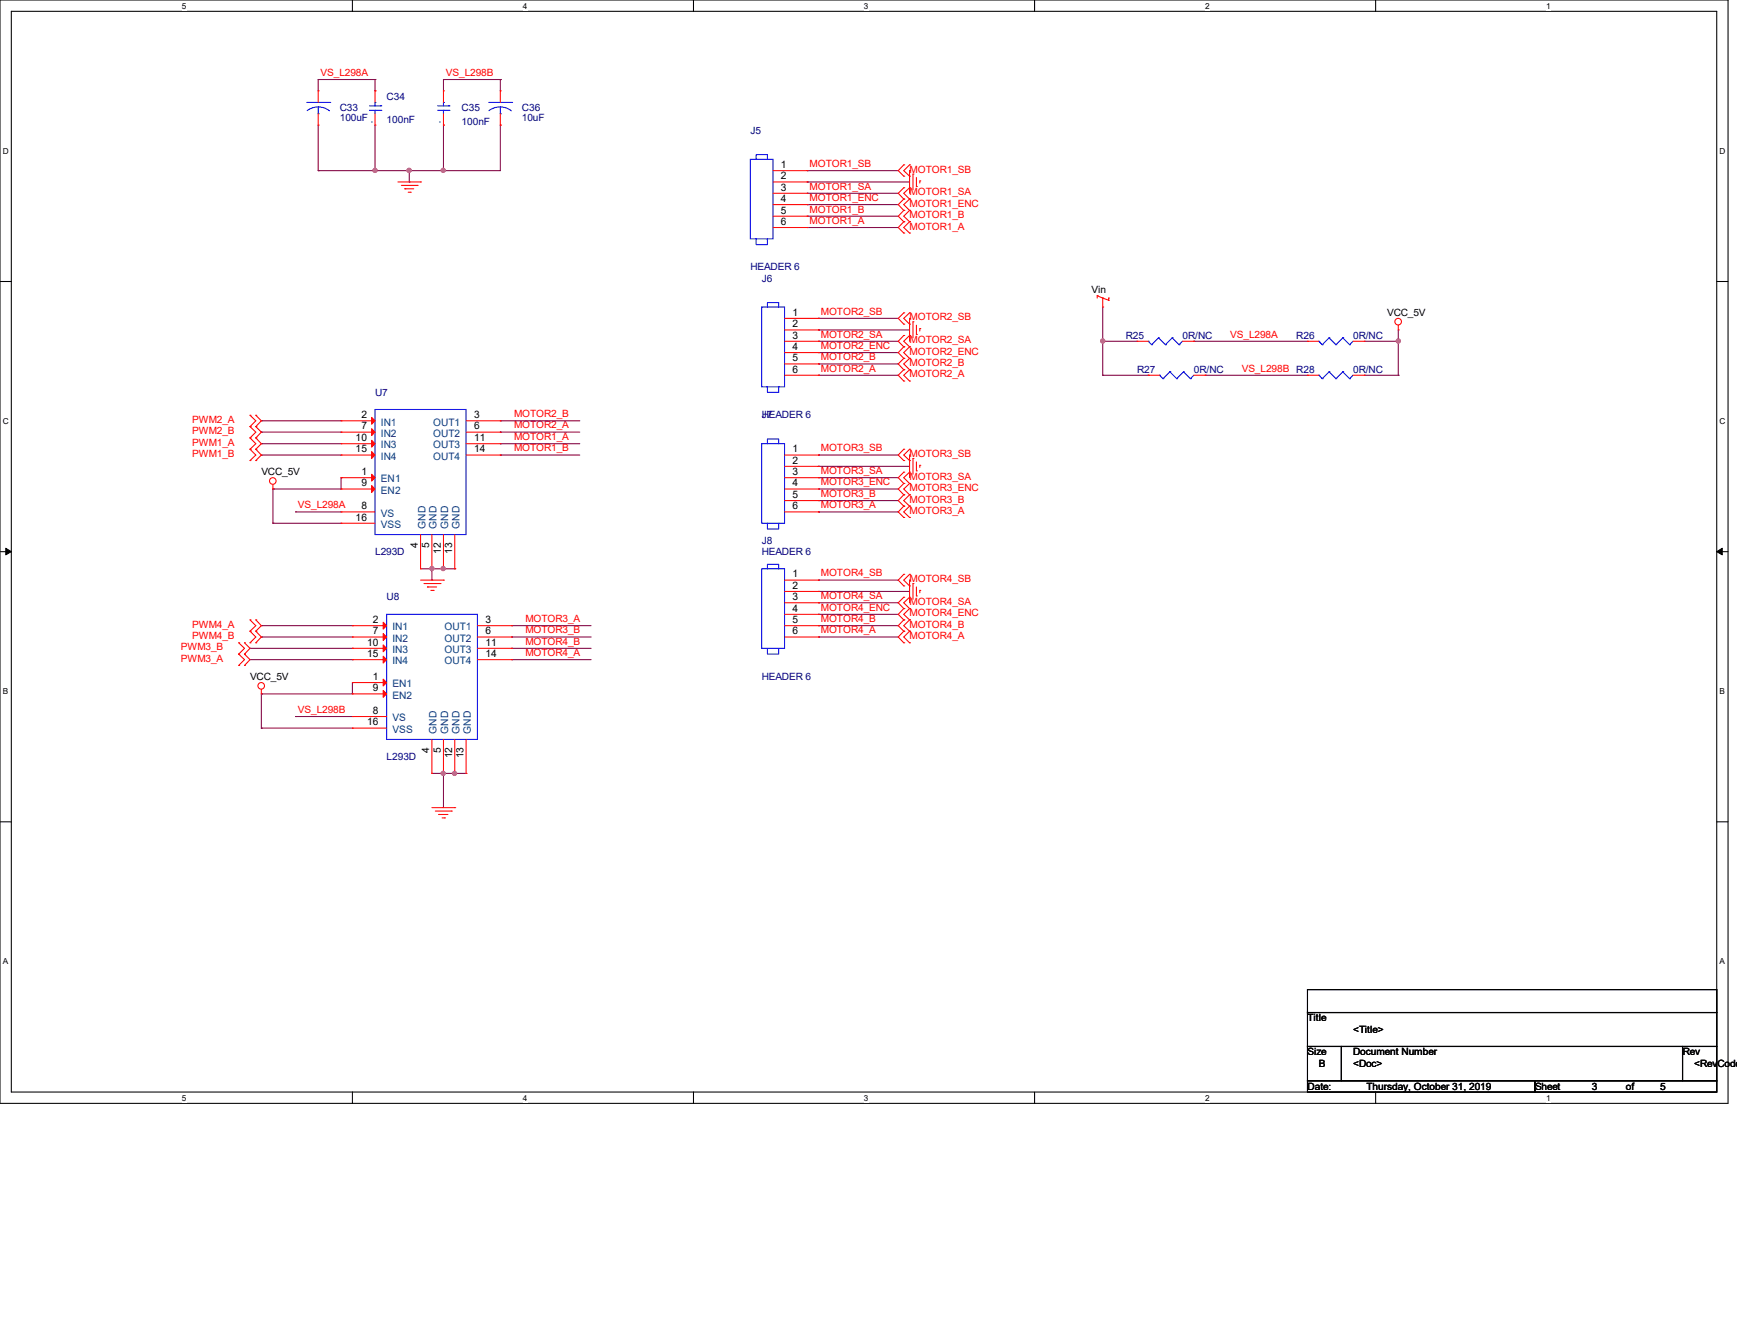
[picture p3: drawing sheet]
<svg xmlns="http://www.w3.org/2000/svg" width="279mm" height="216mm" viewBox="0 0 279 216" stroke-linecap="round" stroke-linejoin="round" font-family="sans-serif">
<path d="M0 0h278v177.4h-278zM1.8 1.8h274.3v173.8h-274.3z" fill="none" stroke="#000" stroke-width=".17"/>
<g fill="#fff">
<path d="M29.3 .2h.7v1.5h-.7z"/>
<path d="M29.3 175.8h.7v1.4h-.7z"/>
</g>
<path d="M56.7 0v1.8M56.7 175.6v1.8" fill="none" stroke="#000" stroke-width=".17"/>
<g fill="#fff">
<path d="M84.1 .2h.7v1.5h-.7z"/>
<path d="M84.1 175.8h.7v1.4h-.7z"/>
</g>
<path d="M111.5 0v1.8M111.5 175.6v1.8" fill="none" stroke="#000" stroke-width=".17"/>
<g fill="#fff">
<path d="M139 .2h.7v1.5h-.7z"/>
<path d="M139 175.8h.7v1.4h-.7z"/>
</g>
<path d="M166.4 0v1.8M166.4 175.6v1.8" fill="none" stroke="#000" stroke-width=".17"/>
<g fill="#fff">
<path d="M193.8 .2h.8v1.5h-.8z"/>
<path d="M193.8 175.8h.8v1.4h-.8z"/>
</g>
<path d="M221.3 0v1.8M221.3 175.6v1.8" fill="none" stroke="#000" stroke-width=".17"/>
<g fill="#fff">
<path d="M248.7 .2h.7v1.5h-.7z"/>
<path d="M248.7 175.8h.7v1.4h-.7z"/>
<path d="M.5 23.5h.9v1.5h-.9z"/>
<path d="M276.6 23.5h.9v1.5h-.9z"/>
<path d="M.5 67h.9v1.5h-.9z"/>
<path d="M276.6 67h.9v1.5h-.9z"/>
</g>
<path d="M0 45.3h1.8M276.1 45.3h1.9" fill="none" stroke="#000" stroke-width=".17"/>
<g fill="#fff">
<path d="M.5 110.4h.8v1.5h-.8z"/>
<path d="M276.6 110.4h.9v1.5h-.9z"/>
</g>
<path d="M0 88.7h1.8M276.1 88.7h1.9" fill="none" stroke="#000" stroke-width=".17"/>
<path d="M.9 88.1l.9 .6-.9 .5zM276.1 88.7l.9-.6v1.1z" fill="#000" stroke="#000" stroke-width=".16"/>
<g fill="#fff">
<path d="M.5 153.8h.8v1.5h-.8z"/>
<path d="M276.6 153.8h.9v1.5h-.9z"/>
</g>
<path d="M0 132.1h1.8M276.1 132.1h1.9M210.3 159.1h65.8v3.7h-65.8zM210.3 162.8h65.8v5.4h-65.8zM210.3 168.2h5.5v5.5h-5.5zM210.3 173.7h36.6v1.9h-36.6zM215.8 168.2h54.8v5.5h-54.8zM246.9 173.7h29.2v1.9h-29.2zM270.6 168.2h5.5v5.5h-5.5z" fill="none" stroke="#000" stroke-width=".17"/>
<g fill="none" stroke="#800040" stroke-width=".17">
<path d="M51.2 12.8h.1M51.2 12.8v1.8M51.2 12.8h9.1M60.3 12.8h.1M60.3 14.6h.1M60.3 12.8v1.8M71.3 12.8h.1M71.3 12.8v1.8M71.3 12.8h9.2M80.5 12.8h.1M80.5 12.8v1.8M51.2 27.4h.1"/>
<path d="M51.2 20.1v7.3M60.3 27.4h.1M60.3 20.1v7.3M65.8 29.3h.1M65.8 27.4h.1M65.8 27.4v1.9M71.3 20.1h.1M71.3 27.4h.1M71.3 20.1v7.3M80.5 20.1h.1M80.5 20.1v7.3h-29.3M129.8 34.8h.1"/>
<path d="M129.8 36.6h.1M129.8 32.9h.1M129.8 31.1h.1M129.8 27.4h.1M129.8 29.3h.1M129.8 34.8h14.7M129.8 36.6h14.7M129.8 32.9h14.7M129.8 31.1h14.7M129.8 27.4h14.7M129.8 29.3h16.5M131.7 58.5h.1"/>
<path d="M131.7 56.7h.1M131.7 54.9h.1M131.7 51.2h.1M131.7 53h.1M131.7 58.5h12.8M131.7 56.7h12.8M131.7 54.9h12.8M131.7 51.2h12.8M131.7 53h14.6M177.4 54.9h.1M177.4 54.9h5.5M177.4 49.4v10.9"/>
<path d="M192 54.9h.1M192 54.9h18.3M219.5 54.9h5.4M224.9 54.9h.1M224.9 53v7.3M42 67.6h.1M42 69.5h.1M42 71.3h.1M42 73.2h.1M42 67.6h12.9M42 69.5h12.9M42 71.3h12.9"/>
<path d="M42 73.2h12.9M43.9 78.6h.1M43.9 78.6v5.5M54.9 76.8h.1M54.9 76.8v1.8h-11M80.5 73.2h.1M80.5 71.3h.1M80.5 69.5h.1M80.5 67.6h.1M80.5 67.6h12.8M80.5 69.5h12.8M80.5 71.3h12.8"/>
<path d="M80.5 73.2h12.8M131.7 60.3h.1M131.7 78.6h.1M131.7 76.8h.1M131.7 73.2h.1M131.7 75h.1M131.7 73.2h12.8M131.7 60.3h12.8M131.7 78.6h12.8M131.7 76.8h12.8M131.7 75h14.6M177.4 60.3h.1"/>
<path d="M177.4 60.3h7.3M184.7 60.3h.1M193.8 60.3h.1M193.8 60.3h16.5M219.5 60.3h.1M219.5 60.3h5.4M224.9 60.3h.1M43.9 84.1h.1M43.9 84.1h11M47.5 82.3h.1M47.5 82.3h7.4M67.6 91.4h5.6"/>
<path d="M69.5 91.4h.1M69.5 93.3h.1M69.5 91.4v1.9M71.3 91.4h.1M73.2 91.4h.1M131.7 80.5h.1M131.7 82.3h.1M131.7 98.8h.1M131.7 96.9h.1M131.7 93.3h.1M131.7 95.1h.1M131.7 80.5h12.8"/>
<path d="M131.7 82.3h12.8M131.7 98.8h12.8M131.7 96.9h12.8M131.7 93.3h12.8M131.7 95.1h14.6M40.2 104.2h16.5M40.2 106h16.5M42 100.6h.1M42 102.4h.1M42 111.5h.1M42 117.1h.1M42 100.6h14.7"/>
<path d="M42 102.4h14.7M42 117.1h14.7M42 111.5v5.6M47.5 115.2h.1M47.5 115.2h9.2M56.7 104.2h.1M56.7 106h.1M56.7 109.7h.1M56.7 109.7v1.8h-14.7M82.3 104.2h.1M82.3 106h.1M82.3 102.4h.1"/>
<path d="M82.3 100.6h.1M82.3 100.6h12.8M82.3 102.4h12.8M82.3 104.2h12.8M82.3 106h12.8M131.7 100.6h.1M131.7 102.4h.1M131.7 100.6h12.8M131.7 102.4h12.8M69.5 124.3h.1M69.5 124.3h5.5M71.3 124.3h.1"/>
<path d="M71.3 124.3v5.5M73.2 124.3h.1"/>
</g>
<g fill="#f0f" stroke="#f0f" stroke-width=".17">
<circle cx="69.5" cy="91.4" r=".34"/>
<circle cx="71.3" cy="91.4" r=".34"/>
<circle cx="71.3" cy="124.3" r=".34"/>
<circle cx="73.1" cy="124.3" r=".34"/>
<circle cx="224.9" cy="54.8" r=".34"/>
<circle cx="177.4" cy="54.8" r=".34"/>
<circle cx="60.3" cy="27.4" r=".34"/>
<circle cx="65.8" cy="27.4" r=".35"/>
<circle cx="71.3" cy="27.4" r=".34"/>
</g>
<g fill="none" stroke="#f00" stroke-width=".17">
<path d="M51.2 14.6h.1M51.2 14.6v1.9M51.2 18.3v1.8M60.3 14.6h.1M60.3 14.6v1.9M60.3 18.3v1.8M71.3 14.6h.1M71.3 14.6v1.9M71.3 18.3v1.8M80.5 14.6h.1M80.5 14.6v1.9M80.5 18.3v1.8"/>
<path d="M51.2 20.1h.1M60.3 20.1h.1M64 29.3h3.6M64.6 29.8h2.5M65.1 30.4h.1M65.1 30.4h1.4M65.7 30.9h.3M66 30.9h.1M67.1 29.8h.1M67.6 29.3h.1M71.3 20.1h.1M80.5 20.1h.1"/>
<path d="M124.3 29.3h5.5M124.3 27.4h5.5M124.3 31.1h5.5M124.3 32.9h5.5M124.3 34.8h5.5M124.3 36.6h5.5M129.8 27.4h.1M129.8 29.3h.1M129.8 31.1h.1M129.8 32.9h.1M129.8 34.8h.1M129.8 36.6h.1"/>
<path d="M145.4 26.5h.1M145.4 28.3h.1M145.4 30.2h.1M145.4 32h.1M145.4 33.8h.1M145.4 35.6h.1M145.4 37.5h.1M145.4 26.5l-.9 .9 .9 .9M145.4 30.2l-.9 .9 .9 .9M145.4 32l-.9 .9 .9 .9M145.4 33.8l-.9 1 .9 .8M145.4 35.6l-.9 1 .9 .9"/>
<path d="M146.3 27.4h.1M146.3 28.3h.1M146.3 26.5h.1M146.3 32h.1M146.3 30.2h.1M146.3 33.8h.1M146.3 35.6h.1M146.3 37.5h.1M146.3 27.4v3.7M146.3 26.5l-.9 .9 .9 .9M146.3 30.2l-.9 .9 .9 .9M146.3 32l-.9 .9 .9 .9"/>
<path d="M146.3 33.8l-.9 1 .9 .8M146.3 35.6l-.9 1 .9 .9M146.9 28h.1M146.9 28v2.5M147.4 30h.1M147.4 28.5v1.5M148 29.1h.1M148 29.1v.3M126.2 51.2h5.5M126.2 53h5.5M126.2 54.9h5.5M126.2 56.7h5.5"/>
<path d="M126.2 58.5h5.5M131.7 51.2h.1M131.7 53h.1M131.7 54.9h.1M131.7 56.7h.1M131.7 58.5h.1M145.4 53.9h.1M145.4 55.8h.1M145.4 57.6h.1M145.4 59.4h.1M145.4 50.3h.1M145.4 52.1h.1"/>
<path d="M145.4 53.9l-.9 1 .9 .9M145.4 55.8l-.9 .9 .9 .9M145.4 57.6l-.9 .9 .9 .9M145.4 59.4l-.9 .9 .9 1M145.4 50.3l-.9 .9 .9 .9M146.3 51.2h.1M146.3 55.8h.1M146.3 53.9h.1M146.3 57.6h.1M146.3 59.4h.1M146.3 52.1h.1M146.3 50.3h.1"/>
<path d="M146.3 51.2v3.7M146.3 53.9l-.9 1 .9 .9M146.3 55.8l-.9 .9 .9 .9M146.3 57.6l-.9 .9 .9 .9M146.3 59.4l-.9 .9 .9 1M146.3 50.3l-.9 .9 .9 .9M146.9 51.7h.1M146.9 51.7v2.6M147.4 53.8h.1M147.4 52.3v1.5M148 52.8h.1M148 52.8v.4"/>
<path d="M176.5 47.5h.1M176.5 47.5v.4M176.5 47.5l.9 .4M177.4 47.9h.1M177.4 49.4h.1M177.4 47.9l.9 .4M177.4 47.9v1.5M178.3 48.3h.1M178.3 47.9h.1M178.3 47.9v.4M182.9 54.9h.1M182.9 54.9h1.8"/>
<path d="M190.2 54.9h1.8M192 54.9h.1M210.3 54.9h.1M210.3 54.9h1.8M217.6 54.9h1.9M219.5 54.9h.1M224.9 53h.1M224.9 52.3v.7M40.2 72.2h.1M40.2 74h.1M40.2 70.4h.1M40.2 68.6h.1"/>
<path d="M40.2 66.8h.1M40.2 72.2l.9 1-.9 .8M40.2 70.4l.9 .9-.9 .9M40.2 68.6l.9 .9-.9 .9M40.2 66.8l.9 .8-.9 1M41.1 74h.1M41.1 72.2h.1M41.1 70.4h.1M41.1 68.6h.1M41.1 66.8h.1M41.1 72.2l.9 1-.9 .8M41.1 70.4l.9 .9-.9 .9"/>
<path d="M41.1 68.6l.9 .9-.9 .9M41.1 66.8l.9 .8-.9 1M43.9 78.6h.1M43.9 77.9v.7M54.9 67.6h.1M54.9 69.5h.1M54.9 71.3h.1M54.9 73.2h.1M54.9 76.8h.1M54.9 78.6h.1M54.9 67.6h5.4M54.9 69.5h5.4"/>
<path d="M54.9 71.3h5.4M54.9 73.2h5.4M54.9 76.8h5.4M54.9 78.6h5.4M75 67.6h5.5M75 69.5h5.5M75 71.3h5.5M75 73.2h5.5M80.5 67.6h.1M80.5 69.5h.1M80.5 71.3h.1M80.5 73.2h.1"/>
<path d="M126.2 60.3h5.5M126.2 73.2h5.5M126.2 76.8h5.5M126.2 78.6h5.5M126.2 75h5.5M131.7 60.3h.1M131.7 73.2h.1M131.7 75h.1M131.7 76.8h.1M131.7 78.6h.1M145.4 61.3h.1M145.4 75.9h.1"/>
<path d="M145.4 77.7h.1M145.4 79.5h.1M145.4 72.2h.1M145.4 74h.1M145.4 75.9l-.9 .9 .9 .9M145.4 77.7l-.9 .9 .9 .9M145.4 79.5l-.9 1 .9 .9M145.4 72.2l-.9 1 .9 .8M146.3 73.2h.1M146.3 61.3h.1M146.3 77.7h.1M146.3 75.9h.1"/>
<path d="M146.3 79.5h.1M146.3 74h.1M146.3 72.2h.1M146.3 73.2v3.6M146.3 75.9l-.9 .9 .9 .9M146.3 77.7l-.9 .9 .9 .9M146.3 79.5l-.9 1 .9 .9M146.3 72.2l-.9 1 .9 .8M146.9 73.7h.1M146.9 73.7v2.5M147.4 75.7h.1M147.4 74.3v1.4"/>
<path d="M148 74.8h.1M148 74.8v.3M184.7 60.3h.1M184.7 60.3h1.8M192 60.3h1.8M193.8 60.3h.1M210.3 60.3h.1M210.3 60.3h1.8M217.6 60.3h1.9M219.5 60.3h.1M40.2 99.7h.1M40.2 99.7l.9 .9-.9 .9"/>
<path d="M41.1 99.7h.1M41.1 99.7l.9 .9-.9 .9M54.9 84.1h.1M54.9 82.3h.1M54.9 84.1h5.4M54.9 82.3h5.4M67.6 91.4h.1M67.6 93.3h3.7M67.6 85.9v5.5M68.2 93.8h2.6M68.7 94.4h.1M68.7 94.4h1.5"/>
<path d="M69.3 94.9h.4M69.5 91.4h.1M69.5 85.9v5.5M69.7 94.9h.1M70.8 93.8h.1M71.3 93.3h.1M71.3 91.4h.1M71.3 85.9v5.5M73.2 91.4h.1M73.2 85.9v5.5M126.2 93.3h5.5M126.2 95.1h5.5"/>
<path d="M126.2 96.9h5.5M126.2 98.8h5.5M126.2 82.3h5.5M126.2 80.5h5.5M131.7 93.3h.1M131.7 95.1h.1M131.7 96.9h.1M131.7 98.8h.1M131.7 80.5h.1M131.7 82.3h.1M145.4 81.4h.1M145.4 83.2h.1"/>
<path d="M145.4 96h.1M145.4 97.8h.1M145.4 99.7h.1M145.4 92.3h.1M145.4 94.2h.1M145.4 81.4l-.9 .9 .9 .9M145.4 96l-.9 .9 .9 .9M145.4 97.8l-.9 1 .9 .9M145.4 99.7l-.9 .9 .9 .9M145.4 92.3l-.9 1 .9 .9M146.3 93.3h.1M146.3 81.4h.1"/>
<path d="M146.3 83.2h.1M146.3 97.8h.1M146.3 96h.1M146.3 99.7h.1M146.3 94.2h.1M146.3 92.3h.1M146.3 93.3v3.6M146.3 81.4l-.9 .9 .9 .9M146.3 96l-.9 .9 .9 .9M146.3 97.8l-.9 1 .9 .9M146.3 99.7l-.9 .9 .9 .9M146.3 92.3l-.9 1 .9 .9"/>
<path d="M146.9 93.8h.1M146.9 93.8v2.6M147.4 95.8h.1M147.4 94.4v1.4M148 94.9h.1M148 94.9v.4M38.4 103.3h.1M38.4 105.2h.1M38.4 107h.1M38.4 103.3l.9 .9-.9 1M38.4 105.2l.9 .8-.9 1M39.3 105.2h.1"/>
<path d="M39.3 103.3h.1M39.3 107h.1M39.3 103.3l.9 .9-.9 1M39.3 105.2l.9 .8-.9 1M40.2 101.5h.1M40.2 103.3h.1M40.2 101.5l.9 .9-.9 .9M41.1 101.5h.1M41.1 103.3h.1M41.1 101.5l.9 .9-.9 .9M42 111.5h.1M42 110.8v.7"/>
<path d="M56.7 100.6h.1M56.7 102.4h.1M56.7 104.2h.1M56.7 106h.1M56.7 109.7h.1M56.7 111.5h.1M56.7 117.1h.1M56.7 115.2h.1M56.7 100.6h5.5M56.7 102.4h5.5M56.7 104.2h5.5M56.7 106h5.5"/>
<path d="M56.7 109.7h5.5M56.7 111.5h5.5M56.7 117.1h5.5M56.7 115.2h5.5M69.5 118.9v5.4M71.3 118.9v5.4M73.2 118.9v5.4M75 118.9v5.4M76.8 100.6h5.5M76.8 102.4h5.5M76.8 104.2h5.5M76.8 106h5.5"/>
<path d="M82.3 100.6h.1M82.3 102.4h.1M82.3 104.2h.1M82.3 106h.1M126.2 100.6h5.5M126.2 102.4h5.5M131.7 100.6h.1M131.7 102.4h.1M145.4 101.5h.1M145.4 103.3h.1M145.4 101.5l-.9 .9 .9 .9M146.3 101.5h.1"/>
<path d="M146.3 103.3h.1M146.3 101.5l-.9 .9 .9 .9M69.5 124.3h.1M69.5 129.8h3.7M70 130.4h2.6M70.6 130.9h.1M70.6 130.9h1.5M71.1 131.5h.4M71.3 124.3h.1M71.5 131.5h.1M72.6 130.4h.1M73.2 129.8h.1"/>
<path d="M73.2 124.3h.1M75 124.3h.1"/>
<circle cx="224.9" cy="51.7" r=".53"/>
<circle cx="43.9" cy="77.3" r=".53"/>
<circle cx="42" cy="110.3" r=".53"/>
</g>
<g fill="none" stroke="#00f" stroke-width=".17">
<path d="M49.4 16.5h3.6M51.2 18.3h.1M51.2 17.2l.8 .1 1 .5M51.2 17.2l-.8 .1-1 .5M51.2 17.2v1.1M53 16.5h.1M59.4 17.7h1.9M59.4 17h1.9M60.3 16.5h.1M60.3 17.7h.1M60.3 16.5v.5M60.3 17.7v.6"/>
<path d="M61.3 17.7h.1M61.3 17h.1M70.4 17.7h1.8M70.4 17h1.8M71.3 16.5h.1M71.3 17.7h.1M71.3 16.5v.5M71.3 17.7v.6M72.2 17.7h.1M72.2 17h.1M78.6 16.5h3.7M80.5 18.3h.1"/>
<path d="M80.5 17.2l1.1 .2 .6 .4M80.5 17.2l-.8 .1-1 .5M80.5 17.2v1.1M82.3 16.5h.1M120.7 25.6h3.6v12.8h-3.6zM121.6 25.6v-.8h1.8v.8M121.6 38.4v.9h1.8v-.9M122.5 49.4h3.7v12.8h-3.7zM123.4 49.4v-.8h1.9v.8M184.7 54.9h.1M184.7 54.9l.6 .5M185.3 55.4h.1"/>
<path d="M186.4 54.3h.1M186.4 54.3l1.1 1.1M186.4 54.3l-1.1 1.1M187.5 55.4h.1M188.2 59.8h.1M188.2 59.8l1.1 1.1M188.2 59.8l-1.1 1.1M188.6 54.3h.1M188.6 54.3l1.1 1.1M188.6 54.3l-1.1 1.1M189.7 55.4h.1M190.2 54.9l-.5 .5"/>
<path d="M190.4 59.8h.1M190.4 59.8l1.1 1.1M190.4 59.8l-1.1 1.1M212.1 54.9h.1M212.1 54.9l.6 .5M212.7 55.4h.1M213.8 59.8h.1M213.8 54.3h.1M213.8 59.8l1.1 1.1M213.8 59.8l-1.1 1.1M213.8 54.3l1.1 1.1M213.8 54.3l-1.1 1.1"/>
<path d="M214.9 55.4h.1M216 59.8h.1M216 54.3h.1M216 59.8l1.1 1.1M216 59.8l-1.1 1.1M216 54.3l1.1 1.1M216 54.3l-1.1 1.1M217.1 55.4h.1M217.6 54.9l-.5 .5M60.3 65.8h14.7v20.1h-14.7zM122.5 71.3h3.7v12.8h-3.7zM123.4 62.2v.9h1.9v-.9"/>
<path d="M123.4 71.3v-.7h1.9v.7M186.5 60.3h.1M186.5 60.3l.6 .6M187.1 60.9h.1M189.3 60.9h.1M191.5 60.9h.1M192 60.3l-.5 .6M212.1 60.3h.1M212.1 60.3l.6 .6M212.7 60.9h.1M214.9 60.9h.1M217.1 60.9h.1"/>
<path d="M217.6 60.3l-.5 .6M62.2 98.8h14.6v20.1h-14.6zM122.5 91.4h3.7v12.8h-3.7zM123.4 91.4v-.7h1.9v.7M123.4 84.1v.9h1.9v-.9M123.4 104.2v1h1.9v-1"/>
</g>
<g fill="#f00" stroke="#f00" stroke-width=".17">
<path d="M61.6 100l.6 .6-.6 .5z"/>
<path d="M61.6 101.9l.6 .5-.6 .6z"/>
<path d="M61.6 103.7l.6 .5-.6 .6z"/>
<path d="M61.6 105.5l.6 .5-.6 .6z"/>
<path d="M61.6 109.2l.6 .5-.6 .6z"/>
<path d="M61.6 111l.6 .5-.6 .6z"/>
<path d="M59.8 67.1l.5 .5-.5 .6z"/>
<path d="M59.8 68.9l.5 .6-.5 .5z"/>
<path d="M59.8 70.8l.5 .5-.5 .6z"/>
<path d="M59.8 72.6l.5 .6-.5 .5z"/>
<path d="M59.8 76.2l.5 .6-.5 .5z"/>
<path d="M59.8 78.1l.5 .5-.5 .6z"/>
</g>
<g font-size="1.7">
<text x="125.6" y="27">1</text>
<text x="125.6" y="28.8">2</text>
<text x="125.6" y="30.6">3</text>
<text x="125.6" y="32.5">4</text>
<text x="125.6" y="34.3">5</text>
<text x="125.6" y="36.2">6</text>
<text x="127.5" y="50.8">1</text>
<text x="127.5" y="52.6">2</text>
<text x="127.5" y="54.4">3</text>
<text x="127.5" y="56.3">4</text>
<text x="127.5" y="58.1">5</text>
<text x="127.5" y="59.9">6</text>
<text x="57.2" y="70.9">10</text>
<text x="58.1" y="67.2">2</text>
<text x="58.1" y="69">7</text>
<text x="76.2" y="67.2">3</text>
<text x="76.2" y="69">6</text>
<text x="76.2" y="70.9">11</text>
<text x="57.2" y="72.7">15</text>
<text x="58.1" y="76.4">1</text>
<text x="76.2" y="72.7">14</text>
<text x="127.5" y="72.7">1</text>
<text x="127.5" y="74.5">2</text>
<text x="127.5" y="76.4">3</text>
<text x="57.2" y="83.7">16</text>
<text x="58.1" y="78.2">9</text>
<text x="58.1" y="81.9">8</text>
<text x="127.5" y="78.2">4</text>
<text x="127.5" y="80.1">5</text>
<text x="127.5" y="81.9">6</text>
<text x="127.5" y="92.8">1</text>
<text x="127.5" y="94.7">2</text>
<text x="60" y="100.2">2</text>
<text x="60" y="102">7</text>
<text x="78.1" y="100.2">3</text>
<text x="78.1" y="102">6</text>
<text x="127.5" y="96.5">3</text>
<text x="127.5" y="98.3">4</text>
<text x="127.5" y="100.2">5</text>
<text x="127.5" y="102">6</text>
<text x="59.1" y="103.8">10</text>
<text x="59.1" y="105.6">15</text>
<text x="78.1" y="103.8">11</text>
<text x="78.1" y="105.6">14</text>
<text x="60" y="109.3">1</text>
<text x="60" y="111.1">9</text>
<text x="59.1" y="116.6">16</text>
<text x="60" y="114.8">8</text>
</g>
<g font-size="1.7" fill="#004080">
<text x="61.3" y="68.4">IN1</text>
<text x="61.3" y="70.2">IN2</text>
<text x="69.7" y="68.4">OUT1</text>
<text x="69.7" y="70.2">OUT2</text>
<text x="61.3" y="72.1">IN3</text>
<text x="61.3" y="73.9">IN4</text>
<text x="61.3" y="77.6">EN1</text>
<text x="69.7" y="72.1">OUT3</text>
<text x="69.7" y="73.9">OUT4</text>
<text x="61.3" y="79.4">EN2</text>
<text x="61.3" y="83.1">VS</text>
<text x="61.3" y="84.9">VSS</text>
<text x="63.1" y="101.3">IN1</text>
<text x="71.5" y="101.3">OUT1</text>
<text x="63.1" y="103.2">IN2</text>
<text x="63.1" y="105">IN3</text>
<text x="63.1" y="106.8">IN4</text>
<text x="71.5" y="103.2">OUT2</text>
<text x="71.5" y="105">OUT3</text>
<text x="71.5" y="106.8">OUT4</text>
<text x="63.1" y="110.5">EN1</text>
<text x="63.1" y="112.3">EN2</text>
<text x="63.1" y="117.8">VSS</text>
<text x="63.1" y="116">VS</text>
</g>
<g font-size="1.6" fill="#f00">
<text x="51.6" y="12.2">VS_L298A</text>
<text x="71.7" y="12.2">VS_L298B</text>
<text x="130.2" y="26.8">MOTOR1_SB</text>
<text x="146.3" y="27.8">MOTOR1_SB</text>
<text x="130.2" y="34.2">MOTOR1_B</text>
<text x="130.2" y="36">MOTOR1_A</text>
<text x="130.2" y="32.3">MOTOR1_ENC</text>
<text x="130.2" y="30.5">MOTOR1_SA</text>
<text x="146.3" y="31.4">MOTOR1_SA</text>
<text x="146.3" y="33.2">MOTOR1_ENC</text>
<text x="146.3" y="35.1">MOTOR1_B</text>
<text x="146.3" y="36.9">MOTOR1_A</text>
<text x="132" y="50.6">MOTOR2_SB</text>
<text x="146.3" y="51.5">MOTOR2_SB</text>
<text x="132" y="57.9">MOTOR2_B</text>
<text x="132" y="59.7">MOTOR2_A</text>
<text x="132" y="56.1">MOTOR2_ENC</text>
<text x="132" y="54.3">MOTOR2_SA</text>
<text x="146.3" y="55.2">MOTOR2_SA</text>
<text x="146.3" y="57">MOTOR2_ENC</text>
<text x="146.3" y="58.8">MOTOR2_B</text>
<text x="197.9" y="54.3">VS_L298A</text>
<text x="199.7" y="59.7">VS_L298B R28</text>
<text x="146.3" y="60.7">MOTOR2_A</text>
<text x="30.9" y="71.7">PWM1_A</text>
<text x="30.9" y="69.8">PWM2_B</text>
<text x="30.9" y="68">PWM2_A</text>
<text x="82.7" y="70.7">MOTOR1_A</text>
<text x="82.7" y="68.9">MOTOR2_A</text>
<text x="82.7" y="67.1">MOTOR2_B</text>
<text x="30.9" y="73.5">PWM1_B</text>
<text x="82.7" y="72.6">MOTOR1_B</text>
<text x="132" y="76.2">MOTOR3_SA</text>
<text x="132" y="72.6">MOTOR3_SB</text>
<text x="146.3" y="77.1">MOTOR3_SA</text>
<text x="146.3" y="73.5">MOTOR3_SB</text>
<text x="47.9" y="81.7">VS_L298A</text>
<text x="132" y="79.9">MOTOR3_B</text>
<text x="132" y="81.7">MOTOR3_A</text>
<text x="132" y="78">MOTOR3_ENC</text>
<text x="146.3" y="79">MOTOR3_ENC</text>
<text x="146.3" y="80.8">MOTOR3_B</text>
<text x="146.3" y="82.6">MOTOR3_A</text>
<text x="132" y="92.7">MOTOR4_SB</text>
<text x="146.3" y="93.6">MOTOR4_SB</text>
<text x="30.9" y="100.9">PWM4_A</text>
<text x="84.5" y="101.8">MOTOR3_B</text>
<text x="84.5" y="100">MOTOR3_A</text>
<text x="132" y="100">MOTOR4_B</text>
<text x="132" y="101.8">MOTOR4_A</text>
<text x="132" y="98.2">MOTOR4_ENC</text>
<text x="132" y="96.3">MOTOR4_SA</text>
<text x="146.3" y="97.2">MOTOR4_SA</text>
<text x="146.3" y="99.1">MOTOR4_ENC</text>
<text x="146.3" y="100.9">MOTOR4_B</text>
<text x="29.1" y="104.6">PWM3_B</text>
<text x="29.1" y="106.4">PWM3_A</text>
<text x="30.9" y="102.7">PWM4_B</text>
<text x="84.5" y="103.6">MOTOR4_B</text>
<text x="84.5" y="105.5">MOTOR4_A</text>
<text x="146.3" y="102.7">MOTOR4_A</text>
<text x="47.9" y="114.6">VS_L298B</text>
</g>
<g font-size="1.6" fill="#000080">
<text x="54.7" y="17.9">C33</text>
<text x="62.2" y="16">C34</text>
<text x="74.3" y="17.9">C35</text>
<text x="84" y="17.9">C36</text>
<text x="54.7" y="19.5">100uF</text>
<text x="62.2" y="19.7">100nF</text>
<text x="74.3" y="20.1">100nF</text>
<text x="84" y="19.5">10uF</text>
<text x="120.7" y="21.5">J5</text>
<text x="120.7" y="43.5">HEADER 6</text>
<text x="122.5" y="45.3">J6</text>
<text x="181.1" y="54.5">R25</text>
<text x="182.9" y="59.9">R27</text>
<text x="190.2" y="54.5">0R/NC</text>
<text x="192" y="59.9">0R/NC</text>
<text x="208.5" y="54.5">R26</text>
<text x="217.7" y="59.9">0R/NC</text>
<text x="217.7" y="54.5">0R/NC</text>
<text x="60.3" y="63.6">U7</text>
<text x="122.5" y="67.3">HEADER 6</text>
<text x="122.5" y="67.3">J7</text>
<text x="60.3" y="89.2">L293D</text>
<text x="122.5" y="87.4">J8</text>
<text x="122.5" y="89.2">HEADER 6</text>
<text x="62.2" y="96.5">U8</text>
<text x="122.5" y="109.3">HEADER 6</text>
<text x="62.2" y="122.1">L293D</text>
</g>
<g font-size="1.6">
<text x="175.6" y="47.2">Vin</text>
<text x="223.1" y="50.8">VCC_5V</text>
<text x="42" y="76.4">VCC_5V</text>
<text x="67.2" y="88.1" transform="rotate(-90 67.2 88.1)">4</text>
<text x="69.1" y="88.1" transform="rotate(-90 69.1 88.1)">5</text>
<text x="70.9" y="89" transform="rotate(-90 70.9 89)">12</text>
<text x="72.7" y="89" transform="rotate(-90 72.7 89)">13</text>
<text x="40.2" y="109.3">VCC_5V</text>
<text x="69.1" y="121" transform="rotate(-90 69.1 121)">4</text>
<text x="70.9" y="121" transform="rotate(-90 70.9 121)">5</text>
<text x="72.7" y="121.9" transform="rotate(-90 72.7 121.9)">12</text>
<text x="74.6" y="121.9" transform="rotate(-90 74.6 121.9)">13</text>
<text x="210.3" y="164.2">Title</text>
<text x="217.7" y="166">&lt;Title&gt;</text>
<text x="210.3" y="169.7">Size</text>
<text x="212.2" y="171.5">B</text>
<text x="217.7" y="169.7">Document Number</text>
<text x="217.7" y="171.5">&lt;Doc&gt;</text>
<text x="270.7" y="169.7">Rev</text>
<text x="272.5" y="171.5">&lt;RevCode&gt;</text>
<text x="210.3" y="175.2">Date:</text>
<text x="219.8" y="175.2">Thursday, October 31, 2019</text>
<text x="246.9" y="175.2">Sheet</text>
<text x="256.1" y="175.2">3</text>
<text x="261.5" y="175.2">of</text>
<text x="267" y="175.2">5</text>
</g>
<g font-size="1.6" fill="#004080">
<text x="68.4" y="85" transform="rotate(-90 68.4 85)">GND</text>
<text x="70.2" y="85" transform="rotate(-90 70.2 85)">GND</text>
<text x="72.1" y="85" transform="rotate(-90 72.1 85)">GND</text>
<text x="73.9" y="85" transform="rotate(-90 73.9 85)">GND</text>
<text x="70.2" y="117.9" transform="rotate(-90 70.2 117.9)">GND</text>
<text x="72.1" y="117.9" transform="rotate(-90 72.1 117.9)">GND</text>
<text x="73.9" y="117.9" transform="rotate(-90 73.9 117.9)">GND</text>
<text x="75.7" y="117.9" transform="rotate(-90 75.7 117.9)">GND</text>
</g>
<g font-size="1.5" fill="#00f">
<text x="59.9" y="20.1" transform="rotate(-90 59.9 20.1)">.</text>
<text x="70.9" y="20.1" transform="rotate(-90 70.9 20.1)">.</text>
</g>
<g font-size="1.3">
<text x="29.3" y="1.4">5</text>
<text x="84.1" y="1.4">4</text>
<text x="139" y="1.4">3</text>
<text x="193.8" y="1.4">2</text>
<text x="248.7" y="1.4">1</text>
<text x=".5" y="24.7">D</text>
<text x="276.6" y="24.7">D</text>
<text x=".5" y="68.2">C</text>
<text x="276.6" y="68.2">C</text>
<text x=".5" y="111.6">B</text>
<text x="276.6" y="111.6">B</text>
<text x=".5" y="155">A</text>
<text x="276.6" y="155">A</text>
<text x="29.3" y="177">5</text>
<text x="84.1" y="177">4</text>
<text x="139" y="177">3</text>
<text x="193.8" y="177">2</text>
<text x="248.7" y="177">1</text>
</g>
</svg>
